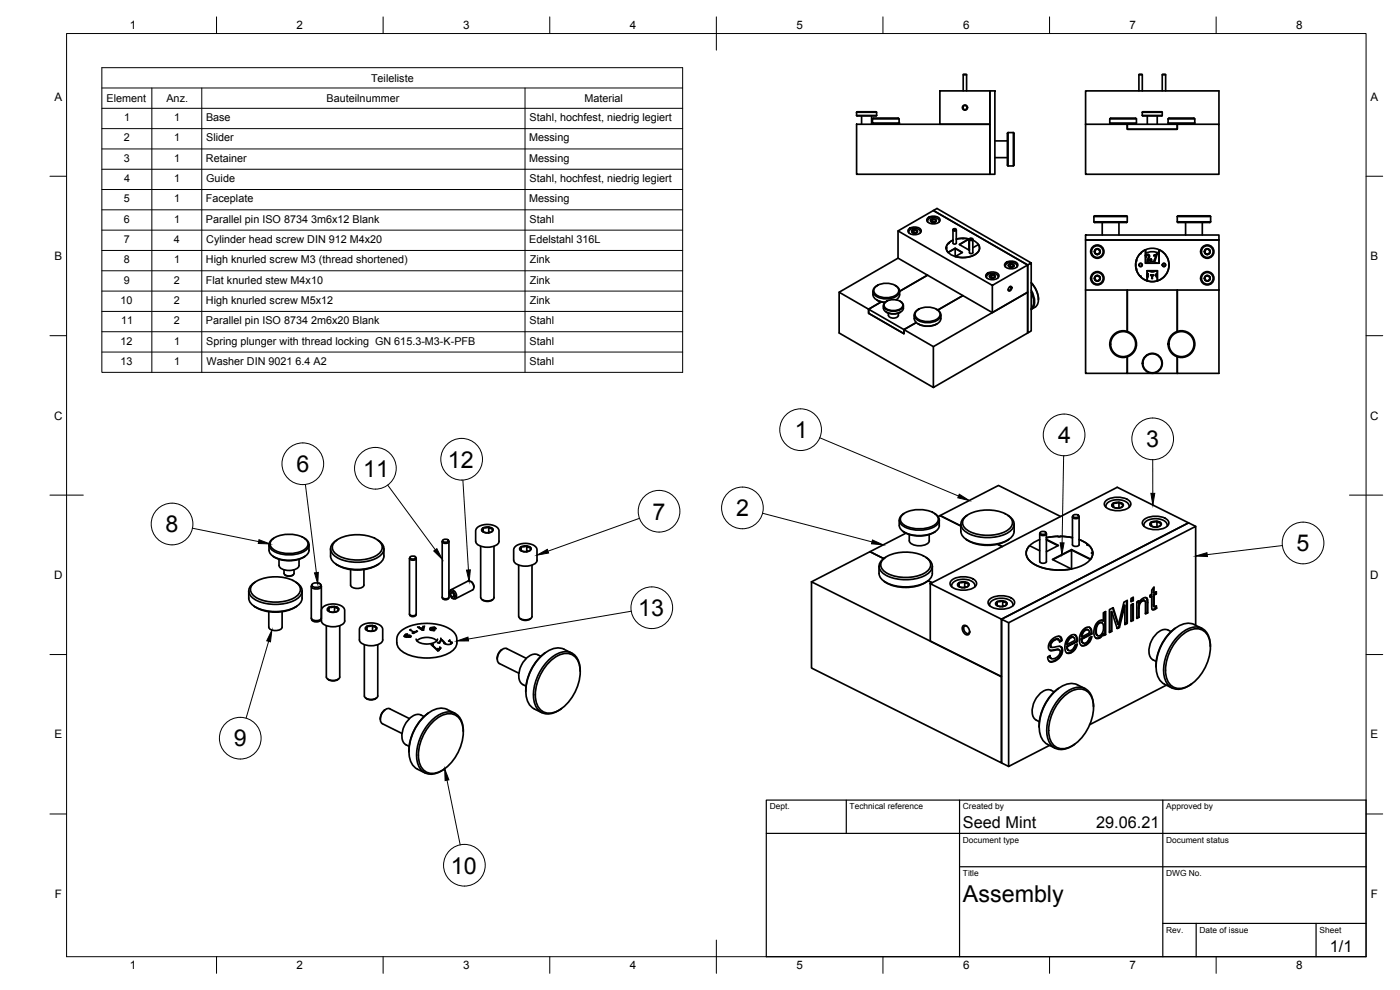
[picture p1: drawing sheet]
<svg xmlns="http://www.w3.org/2000/svg" width="420mm" height="297mm" viewBox="0 0 420 297" stroke-linecap="round" stroke-linejoin="round" font-family="sans-serif">
<!-- layer: Sichtbar -->
<g fill="none" stroke="#000" stroke-width=".51">
<path d="M257.1 37.3h40v15h-40zM257.1 34.6h6M257.1 33.7h6M257.1 33.7l5.8-.2 .2 1.1M257.1 33.7v.9M258.6 34.8v2.5M261.6 34.8v2.5M261.8 36.9h8M261.8 35.7h8M261.8 35.7l.3-.3h7.5l.2 .3v1.2M261.8 36.9l.3 .3M261.8 35.7v1.2"/>
<path d="M262.1 37.2l2.7 .1M262.1 37.2h7.5M269.6 37.2l-2.8 .1M269.8 36.9h.1M269.8 36.9l-.2 .3M282.1 27.3h15v10h-15zM289.1 22.4h1M289.1 27.3v-5h.9l.1 .1v4.9M297.1 27.3h1.5v25h-1.5zM302.5 39.8l-.2 .2v9.6l.2 .2M302.5 39.8v10M302.5 39.8h1.6"/>
<path d="M304.1 39.8v10M304.1 39.8l.2 .2v9.6l-.2 .2h-1.6M325.8 37.3v-10h40v10M325.8 37.3h12.5v1.5h15v-1.5h12.5v15h-40zM333.1 36.9l.2 .3h7.5l.3-.3M333.1 36.9h8M333.1 35.7h8M333.1 35.7l.2-.3h7.5l.3 .3v1.2M333.1 35.7v1.2M336.1 37.2v.1M338.1 37.2v.1M338.3 37.3h15v1.4l-14.9 .1z"/>
<path d="M341.8 22.4h1M341.8 27.3l.1-5h.9v.1v4.9M342.8 34.6h6M342.8 33.7h6M342.8 33.7l5.9-.2 .1 1.1M342.8 33.7v.9M344.3 34.8v2.5M347.3 34.8v2.5M348.8 22.4h1M348.8 27.3l.1-5h.9v.1v4.9M350.6 36.9l.2 .3h7.5l.3-.3M350.6 36.9h8"/>
<path d="M350.6 35.7h8M350.6 35.7l.2-.3h7.5l.3 .3v1.2M350.6 35.7v1.2M353.6 37.2v.1M355.6 37.2v.1M298.6 42.3h3.7M298.6 47.3h3.7M269.5 77.5v-8.2l10.6-6.1 28.3 16.3-28.3-16.3 1.1-.6 28.3 16.3v20.4l-1.1 .6v-20.4l1.1-.6M269.5 77.5l28.3 16.3M269.5 69.3l28.3 16.3M269.5 77.5l-17.7 10.2M272.7 68.8a2.63 2.63 0 0 1 3.8 .3 1.79 1.79 0 0 1-2.5 1.3 1.15 1.15 0 0 1-1.2-.4 1.15 1.15 0 0 1-.1-1.2z"/>
<path d="M272.7 69.9l.3-.9 1.4-.5 1.4 .4 .4 1M273.7 69.3a.91 .91 0 0 1 .9-.4 .91 .91 0 0 1 .7 .7 .91 .91 0 0 1-.9 .4 .91 .91 0 0 1-.7-.7zM274.3 69.8l-.2 .1h.7M274.3 69l-.2 .1a.48 .48 0 0 0-.3 .6 .48 .48 0 0 0 .7 .3l.3-.1a.42 .42 0 0 0 .5-.3 .42 .42 0 0 0-.2-.5v.7M275.1 69.1l-.8-.1v.8l.6 .1M278.3 65.5a2.63 2.63 0 0 1 3.8 .3 1.79 1.79 0 0 1-2.5 1.3 1.15 1.15 0 0 1-1.1-.4 1.15 1.15 0 0 1-.2-1.2zM278.4 66.6l.3-.9 1.2-.4 1.4 .2 .5 .5 .1 .6M279.3 66a.91 .91 0 0 1 1-.4 .91 .91 0 0 1 .6 .8 .91 .91 0 0 1-.9 .3 .91 .91 0 0 1-.7-.7zM279.9 65.7l-.1 .1a.48 .48 0 0 0-.4 .7 .48 .48 0 0 0 .7 .2l.4-.1a.43 .43 0 0 0 .4-.3 .43 .43 0 0 0-.2-.5v.7M279.9 66.5l-.2 .1M280.7 65.8l-.8-.1v.8l.6 .1h-.7M284 74.3v.2"/>
<path d="M284 74.5l.5 1.2 2.2-1.2 2.1 1.2-2.1 1.3M284 74.3l.2 .1-.2 .1M284.5 73.1l-.5 1.2M284.7 72.9v.2M284.8 72.8v.2h-.2M286 69v4M286 73l.5 .2 .5-.2M286 68.8a.45 .45 0 0 0 .5 .5 .45 .45 0 0 0 .4-.5M286.2 68.7l.4-.1 .3 .3-.5 .2-.3-.2zM286.7 74.5l-2.1 1.3M287 69v4M288.8 75.8l-2.1-1.2v2.3"/>
<path d="M290.7 71.7l.1 3.3M290.7 71.7l-2.8 1.6 2.9 1.7M290.8 71.7l-2-.2-1.8 .2 2.3-.2 1.7 .3M290.8 71.7l-2.8 1.7M290.9 74.9l-.1 .1M290.9 71.9v3.9M291 75.8l.5 .3 .5-.3M291 71.7a.45 .45 0 0 0 .4 .5 .45 .45 0 0 0 .5-.5M291.1 71.5h.5l.3 .3-.6 .2-.3-.2zM292 74.3l1.7-.9a2.41 2.41 0 0 1-2 3.4l-2.8 .5-2.2-.3M292 71.9v3.9M292 72.1a2.24 2.24 0 0 1 1.9 1.6 2.24 2.24 0 0 1-.9 2.4 7.3 7.3 0 0 1-8.5-.4 2.25 2.25 0 0 1 1.5-3.6l-1.3 .8"/>
<path d="M301.7 79a2.63 2.63 0 0 1 3.8 .3 1.79 1.79 0 0 1-2.5 1.3 1.15 1.15 0 0 1-1.2-.4 1.15 1.15 0 0 1-.1-1.2zM302.7 79.5a.91 .91 0 0 1 .9-.4 .91 .91 0 0 1 .7 .8 .91 .91 0 0 1-.9 .3 .91 .91 0 0 1-.7-.7zM303.2 79.2l-.1 .1a.51 .51 0 0 0-.3 .7 .51 .51 0 0 0 .7 .2l.3-.1a.43 .43 0 0 0 .5-.3 .43 .43 0 0 0-.2-.5v.7M303.2 80l-.1 .1M304.1 79.3l-.9-.1v.8l.6 .1h-.7M325.8 72h40v40h-12.5v-4.9v4.9h-15v-4.9v4.9h-12.5zM325.8 70.5h40v1.5h-40zM328.3 66.6l.2 .2h9.6l.2-.2M328.3 66.6h10M328.3 65h10M328.3 65l.2-.2h9.6l.2 .2v1.6M328.3 65v1.6"/>
<path d="M330.8 66.8v3.7M335.8 66.8v3.7M341 78l.2 .1a3 3 0 0 0 0 2.8l-.2 .1M343.8 75v4h4.1v-4l-.1 3.9M343.8 74.9l-1.1 .7-.2 .4a3 3 0 0 0-1.4 2M343.8 74.9v4.1M343.8 76.7l.5-.4 .6 .2 .1 .4-.4 1.1M343.8 78.9h4M344 77.1l.1-.5h.5a.86 .86 0 0 1-.2 1.2l-.1 .7M344.1 77.1l-.3 .1M344.7 78.9a1.6 1.6 0 0 1 2.3 0M345.5 77.7l-.9 .4"/>
<path d="M345.5 77.6l.1 .3M345.6 78l-1.2 .5M346.4 76.5l-.1 .3M346.8 76.7l-.4 .1M346.9 76.6l-.5 1.5 .3 .1M347.1 76.2l-.7 .3M347.1 76.2h.2M347.3 76.3l-.6 1.9M347.8 78.9l.1 .1M347.8 76l-1.1-.4-1.2-.1-1.7 .5M347.9 74.9a5 5 0 0 1 2.9 4.9 5 5 0 0 1-3.4 4.5v-3.1h-3.1v3.1M353.3 66.6l.2 .2h9.6l.2-.2"/>
<path d="M353.3 66.6h10M353.3 65h10M353.3 65l.2-.2h9.6l.2 .2v1.6M353.3 65v1.6M355.8 66.8v3.7M360.8 66.8v3.7M260.7 94v-1.2l-8.9-5.1v12.2l28.3 16.4 28.3-16.4v-12.2l-28.3 16.3v12.3M260.7 94l10.6 6.1v-1.2M260.8 94l-.1-1.2 3.8-2.2-3.8 2.2 10.6 6.1M260.8 94l10.4 6.1 .1-1.2M262 87.4a2.71 2.71 0 0 0 2.8 3.2l.8 .1M262.8 86a5.2 5.2 0 0 1 6.7 .5 1.82 1.82 0 0 1-1.4 2.5 5.2 5.2 0 0 1-5.7-1.1 1.42 1.42 0 0 1 .4-1.9z"/>
<path d="M263.2 90l.9 .5 1.5 .3M263.3 85.6a1.76 1.76 0 0 0-1.3 1.7 1.76 1.76 0 0 0 1.2 1.7 5.5 5.5 0 0 0 6.6-.9 1.8 1.8 0 0 0-1.2-2.5M265.1 91.7a2.41 2.41 0 0 0 3 2.5l1.9-.4a1.63 1.63 0 0 0 1.1-1.4M265.7 90.7a3.9 3.9 0 0 1 5.2 .4 1.71 1.71 0 0 1-1.8 2 3 3 0 0 1-3.8-1.6zM266 93.7h.1M266.1 90.4a1.41 1.41 0 0 0-.9 1.6 1.41 1.41 0 0 0 1.4 1.1 4 4 0 0 0 4.4-1 1.33 1.33 0 0 0-.9-1.7M266.1 93.7l1.1 .4 1.2 .1 1.7-.5M266.6 94a1.57 1.57 0 0 0 1 1.5 1.57 1.57 0 0 0 1.7-.4l.3-.5M269.6 94v.6M270.2 93.7h-.1M271.1 91.7v.7M271.3 98.9l3.7-2.1-3.7 2.1 8.8 5.1"/>
<path d="M274.4 94.5v1.1M274.4 95.5a3.5 3.5 0 0 0 4 2.4 3.5 3.5 0 0 0 4-2.4M275.2 93.2a5.2 5.2 0 0 1 6.7 .4 1.82 1.82 0 0 1-1.5 2.5 5.2 5.2 0 0 1-5.6-1.1 1.42 1.42 0 0 1 .4-1.8zM275.5 97.2l.2 .1M275.7 97.3a5.9 5.9 0 0 0 5.3 0M275.7 92.8l-.2 .1M278.4 82.6l-8.4 4.8a2.23 2.23 0 0 1-1.1 2.6M281 92.8a1.76 1.76 0 0 1 1.4 1.6 1.76 1.76 0 0 1-1.2 1.7 5.5 5.5 0 0 1-6.6-.8 1.67 1.67 0 0 1 1-2.4M281.2 97.2l-.2 .1M282.4 94.5v1.1M289 88.7l-7.6 4.3M296 82.2a2.63 2.63 0 0 1 3.8 .4 1.79 1.79 0 0 1-2.5 1.3 1.15 1.15 0 0 1-1.1-.4 1.15 1.15 0 0 1-.2-1.3z"/>
<path d="M296.1 83.3l.2-.8 1.3-.5 1.5 .3 .4 .6 .1 .4M297 82.7a.91 .91 0 0 1 .9-.3 .91 .91 0 0 1 .7 .7 .91 .91 0 0 1-.9 .4 .91 .91 0 0 1-.7-.8zM297.6 82.5h-.1a.49 .49 0 0 0-.4 .7 .49 .49 0 0 0 .7 .2h.4a.43 .43 0 0 0 .4-.3 .43 .43 0 0 0-.2-.5v.7M297.6 83.3l-.2 .1M297.8 85.6l10.6-6.1v8.2l-10.6 6.1zM298.4 82.6l-.8-.1v.8l.6 .1h-.7M301.7 80.1l.4-1 1.1-.4 1.5 .3 .5 .5v.6M302.9 86.2l.5-.3a.77 .77 0 0 1 .1 1 .77 .77 0 0 1-.9 .3v-.5zM303.1 86l.3 .1-.2 .8-.4 .2-.2-.2M309.5 87.1a5.3 5.3 0 0 1 .4 5.3l-.4 .4a3.2 3.2 0 0 0 2-4.4l-.8-1.9-1.2-1.6a7.2 7.2 0 0 1 2.1 5M309.5 87.7a4.3 4.3 0 0 1 0 4.9M325.8 87h40"/>
<path d="M338.3 87v12.5M341.1 81a3 3 0 0 0 1.4 2l.6 .7 1.2 .6M342.3 82.8l.2 .2M344.3 81.2v.1M344.3 81.3h3v3l-1.5 .2-1.5-.3M344.3 83.2l.1 .1M344.3 81.3v3M344.3 82.7h.1M344.4 82.2l-.1 .2zM344.4 82.2l-.1 .5M344.6 82.2h-.3M344.6 82.2l-.2 1"/>
<path d="M344.9 81.3l1.1 .3 .8-.3M345.3 82.5h.9M345.4 82.5l-.1 .2M345.4 82.6l.3 .1M345.7 82.6l-.1 1M345.7 83.5h.1M345.8 82.6l.1 1M345.9 82.7h.3M346.2 82.5v.1M347 83l.3 .1M347.1 82.9l-.2 .1M347.1 82.8l.2 .2"/>
<path d="M347.3 82.1l-.5 .3 .2 .3h.3M347.3 82.3l-.4 .1 .4 .1M347.4 81.2l-.1 .1M353.3 87v12.5M143.2 158.3l.9-.6 1.4-.3h1.6l1.3 .3a1.95 1.95 0 0 1 1.4 1.6v3.1a2.63 2.63 0 0 1-2.7 1.8l-2.4-.2a2.31 2.31 0 0 1-1.9-1.6l-.1-3.2zM144.7 158.6a2.51 2.51 0 0 1 3.3 .2 1.49 1.49 0 0 1-2 1h-.5a.93 .93 0 0 1-1-.9zM145 159.5v-1.1l-.1 .4a.48 .48 0 0 0-.2 .5 .48 .48 0 0 0 .5 .3l1.4 .3 1.1-.5a.45 .45 0 0 0 .2-.6 .45 .45 0 0 0-.6-.2l-.6-.5v1.7M146.7 158.1l-1.7 .3M269.9 156v1.7M269.9 157.7a3.5 3.5 0 0 0 3 2.6 9 9 0 0 0 8.6-1.6l.4-1M270.6 154.7a8.6 8.6 0 0 1 10.6 0 1.99 1.99 0 0 1-1.2 3.1 9.1 9.1 0 0 1-9.4-.9 1.62 1.62 0 0 1 0-2.2zM271 159.5l.3 .1"/>
<path d="M271.3 154.1l-.3 .1M271.3 159.6a9.5 9.5 0 0 0 9.2 0M271.9 160l-10.8 5.5 4.1 2.1-4.1-2.1-17.6 9.1M280.5 154.1a2.03 2.03 0 0 1 1.4 1.8 2.03 2.03 0 0 1-1.2 2 9.7 9.7 0 0 1-10.2-.5 1.9 1.9 0 0 1 .5-3.1M280.7 159.5l-.2 .1M281.9 156v1.7M288.4 157.3v2.1M289.5 155.3a11.5 11.5 0 0 1 10.4-1.8 5 5 0 0 1 3.9 3 3.5 3.5 0 0 1-2.9 3.4 12.9 12.9 0 0 1-10.7-.9 2.35 2.35 0 0 1-.7-3.7zM290.3 154.6a2.77 2.77 0 0 0-1.9 2.5 2.77 2.77 0 0 0 1.7 2.7 13.1 13.1 0 0 0 13.3-.6 2.68 2.68 0 0 0-1-4.6M304.4 157.3a4.2 4.2 0 0 1-3.3 5.4 13 13 0 0 1-11.8-1.4l-.8-1.2-.1-.7M312.1 159.8v.3a1.14 1.14 0 0 0 1.9 0M312.2 159.7a.97 .97 0 0 1 1.7 .4 .97 .97 0 0 1-1.7-.4z"/>
<path d="M313.9 159.8l.1 .3M318.3 155l-18.6-9.3-17.6 9 6.3 3.1-6.3-3.1-.6 .3M321.9 155.1v8.4M321.9 154.8v.2a1.14 1.14 0 0 0 2 0l-.2-.2M322 154.7a.97 .97 0 0 1 1.7 .3 .97 .97 0 0 1-1.7-.3zM323.8 155.1v8.4M331.9 152.2a2.87 2.87 0 0 1 3.5-2.2l2 .3a1.88 1.88 0 0 1 1.5 1.9M332 150.2a6.2 6.2 0 0 1 7.2 .3 1.67 1.67 0 0 1-1.6 2.4 6.2 6.2 0 0 1-6-1 1.21 1.21 0 0 1 .4-1.7zM333.8 151.2a2.51 2.51 0 0 1 3.3 .2 1.49 1.49 0 0 1-2 1h-.5a.93 .93 0 0 1-.9-1zM334.2 152.1v-1.1l-.2 .3a.48 .48 0 0 0-.2 .6 .48 .48 0 0 0 .5 .3l1.4 .2 1.1-.4a.48 .48 0 0 0 .2-.7 .48 .48 0 0 0-.6-.2l-.6-.4v1.7M335.8 150.7l-1.6 .3M343.3 157.9a2.8 2.8 0 0 1 3.3-2.3l2.3 .4a1.83 1.83 0 0 1 1.4 1.9"/>
<path d="M343.4 155.9a6.2 6.2 0 0 1 7.2 .3 1.67 1.67 0 0 1-1.6 2.4 6.2 6.2 0 0 1-6-1 1.21 1.21 0 0 1 .4-1.7zM345.2 156.9a2.51 2.51 0 0 1 3.3 .2 1.49 1.49 0 0 1-1.9 1l-.6-.1a.93 .93 0 0 1-.9-.9zM345.5 157.8v-1.2l-.1 .4a.48 .48 0 0 0-.2 .6 .48 .48 0 0 0 .5 .3l1.4 .2 1.1-.4a.45 .45 0 0 0 .2-.6 .45 .45 0 0 0-.5-.3l-.7-.4v1.7M347.2 156.4l-1.7 .2M358.8 157.9l-2.1-1-56.1 28.9 56.1-28.9-21.4-10.7-56.1 28.9M74.7 177.3a4.2 4.2 0 0 0 3.2 5.4 13.1 13.1 0 0 0 11.9-1.4l.8-1.2 .1-.7M75.8 175.3a11.5 11.5 0 0 1 10.4-1.8 5 5 0 0 1 3.9 3 3.5 3.5 0 0 1-2.9 3.4 12.9 12.9 0 0 1-10.7-.8 2.35 2.35 0 0 1-.7-3.8zM76.6 174.6a2.75 2.75 0 0 0-1.9 2.5 2.75 2.75 0 0 0 1.7 2.7 13.1 13.1 0 0 0 13.3-.5 2.67 2.67 0 0 0-1-4.7M80.7 163.5a3.4 3.4 0 0 0 3 4.2 9 9 0 0 0 8.7-1.6l.4-1-.1-1.6M81.4 162.1a8.6 8.6 0 0 1 10.6 0 1.99 1.99 0 0 1-1.2 3.1 9.1 9.1 0 0 1-9.3-.9 1.62 1.62 0 0 1-.1-2.2zM81.9 166.9l.2 .2M82.1 161.5a2.04 2.04 0 0 0-1.3 1.8 2.04 2.04 0 0 0 1.2 2 9.7 9.7 0 0 0 10.1-.5 1.97 1.97 0 0 0-.7-3.3"/>
<path d="M82.1 167a9.5 9.5 0 0 0 9.3 0M83.7 167.8l.1 1.8a2.68 2.68 0 0 0 3 1.6 2.68 2.68 0 0 0 2.9-1.6v-1.8M85.2 171l.1 1.1a1.86 1.86 0 0 0 2.9 0v-1.1M85.5 172.5a2.13 2.13 0 0 0 2.4 0M90.7 177.3v2.2M91.6 166.9l-.2 .2M93.4 176v9.5M93.6 175.5l-.1 .4a1.68 1.68 0 0 0 2.6 .6l.3-.4-.1-.6M93.7 175.3a1.83 1.83 0 0 1 2.6 .2 1.69 1.69 0 0 1-2.7 .1zM96.4 176v9.5a1.86 1.86 0 0 1-2.9 0M99.2 164.7a4.2 4.2 0 0 0 3.3 5.4 13.1 13.1 0 0 0 11.8-1.4 3.9 3.9 0 0 0 .9-4M100.4 162.7a11.5 11.5 0 0 1 10.3-1.8 5 5 0 0 1 4 3 3.5 3.5 0 0 1-3 3.4 12.9 12.9 0 0 1-10.6-.9 2.35 2.35 0 0 1-.7-3.7z"/>
<path d="M100.8 169.2a12.4 12.4 0 0 0 12.9 0M101.2 162a2.75 2.75 0 0 0-2 2.5 2.75 2.75 0 0 0 1.7 2.7 13.1 13.1 0 0 0 13.3-.6 2.67 2.67 0 0 0-.9-4.6M105.2 170.9v4.7a2.49 2.49 0 0 0 4 0v-4.7M122.9 167.6v16.7a1.26 1.26 0 0 0 2 0v-16.7M123 167.2l-.1 .3a1.14 1.14 0 0 0 2 0M123.1 167.1a.97 .97 0 0 1 1.6 .4 .97 .97 0 0 1-1.6-.4zM124.8 167.2l.1 .3M132.7 162.5a1.14 1.14 0 0 0 2 0M132.7 179.3a1.05 1.05 0 0 0 1 .6 1.05 1.05 0 0 0 1-.6M132.8 162.2l-.1 17a1.26 1.26 0 0 0 2 0v-16.7M132.9 162.1a.97 .97 0 0 1 1.7 .3 .97 .97 0 0 1-1.7-.3zM134.6 162.2l.1 .3"/>
<path d="M134.9 178a.86 .86 0 0 1 .5-1.1 .86 .86 0 0 1 1.1 .6l.5 .8a.87 .87 0 0 1-.2 1.3 .87 .87 0 0 1-1.2-.2M135.1 177.4a1.33 1.33 0 0 1 1.3 .7 1.33 1.33 0 0 1 0 1.4 1.33 1.33 0 0 1-1.3-.7 1.33 1.33 0 0 1 0-1.4zM135.3 177l5.2-2.7a1.67 1.67 0 0 1 1.5 .9 1.67 1.67 0 0 1-.2 1.8l-5.1 2.7M135.5 177.8a.66 .66 0 0 1 .7 .5 .66 .66 0 0 1-.3 .7l-.6-.4zM141.4 174.5l.1 .1M141.5 174.6l.5 .6 .2 .8M142.2 176v.2M144.3 163.9v15.4a2.49 2.49 0 0 0 4 0v-15.4M144.6 179.9l.4 .3M147.9 179.9l-.4 .3M154.6 164.1l.8-.6 1.8-.4 2.6 .3a1.89 1.89 0 0 1 1.4 1.6v3.1a2.63 2.63 0 0 1-2.7 1.7l-2.4-.1a2.31 2.31 0 0 1-1.9-1.6v-3.2zM155.7 169.6v15.4"/>
<path d="M156.1 164.3a2.51 2.51 0 0 1 3.3 .2 1.49 1.49 0 0 1-2 1l-.5-.1a.93 .93 0 0 1-.9-.9zM156.4 165.2v-1.2l-.1 .4a.48 .48 0 0 0-.2 .6 .48 .48 0 0 0 .5 .3l1.2 .3 1-.3 .3-.2a.45 .45 0 0 0 .2-.6 .45 .45 0 0 0-.6-.3l-.6-.4v1.7M158.1 163.8l-1.7 .2M159.7 169.6v15.4M243.5 174.6l57.1 28.4v25.9l-57.1-28.5zM263.8 169.9a4.3 4.3 0 0 0 3.3 5.4 13 13 0 0 0 11.8-1.4 4 4 0 0 0 .9-4M265 167.9a11.5 11.5 0 0 1 10.3-1.8 5 5 0 0 1 4 3 3.5 3.5 0 0 1-3 3.4 12.9 12.9 0 0 1-10.6-.9 2.35 2.35 0 0 1-.7-3.7zM265.3 174.4l.4 .3M265.7 174.7a12.6 12.6 0 0 0 12.2 0M265.7 167.2l-.4 .3M272.9 160.4v1.8M272.9 162.2a2.68 2.68 0 0 0 3 1.6 2.68 2.68 0 0 0 3-1.6"/>
<path d="M277.9 167.2a2.76 2.76 0 0 1 1.9 2.5 2.76 2.76 0 0 1-1.7 2.7 13.1 13.1 0 0 1-13.3-.6 2.54 2.54 0 0 1 .5-4.3M278.3 174.4l-.4 .3M278.5 174.3l1.2 .5M278.9 160.4v1.8M279.2 175.1l21.4 10.7v17.2l-21.4-10.7zM285.6 176.1a2.81 2.81 0 0 1 3.3-2.3l2.3 .4a1.83 1.83 0 0 1 1.4 1.9M285.7 174a6.2 6.2 0 0 1 7.2 .4 1.67 1.67 0 0 1-1.6 2.3 6.2 6.2 0 0 1-6-1 1.21 1.21 0 0 1 .4-1.7zM287.5 175a2.51 2.51 0 0 1 3.3 .3 1.49 1.49 0 0 1-1.9 1l-.6-.1a.93 .93 0 0 1-.9-.9zM287.8 176v-1.2l-.1 .4a.48 .48 0 0 0-.2 .6 .48 .48 0 0 0 .5 .3l1.4 .2 1.1-.5a.48 .48 0 0 0 .2-.6 .48 .48 0 0 0-.6-.2l-.6-.4v1.7M289.5 174.6l-1.7 .2M289.9 161.8a12.4 12.4 0 0 0 12.9 0M297.1 179.7a6.2 6.2 0 0 1 7.2 .4 1.67 1.67 0 0 1-1.6 2.3 6.2 6.2 0 0 1-6-1 1.21 1.21 0 0 1 .4-1.7z"/>
<path d="M299.4 163.3l1.4 .7M312 160.2v8.3a1.26 1.26 0 0 0 2 0M312 165.3l-3-1.6a3.1 3.1 0 0 0 .7 5.2 16.5 16.5 0 0 0 11.9 1.8M312 161.9a5.2 5.2 0 0 0-4 4.3 6.1 6.1 0 0 0 5.1 4.2 16.5 16.5 0 0 0 13.3-1.7 3.3 3.3 0 0 0 1.5-3 3.3 3.3 0 0 0-2-2.8l-2-1 2.5 1.3M314 161.8l3.7 1.8-3.7 1.9M314 162l3.5 1.7M314 160.2v8.3M314 161.3a19.1 19.1 0 0 1 7.9 0l-.6-.1a6.3 6.3 0 0 0-3.4-.1 6.6 6.6 0 0 0-3.9 .2zM316 167.9l5.6-2.9v5.7M321.6 164.9l5.6 3M321.9 163.4a1.26 1.26 0 0 0 2 0M326.3 163.2v.4"/>
<path d="M326.4 163.2l-.2 .2a1.94 1.94 0 0 1 1.7 1.9v.4M327.9 165.7l-.3 .2 .3 .2M327.9 165.7v.4M328 166.1l-.7 1.6-5.7-2.8-5.8 3 5.8 2.8M339.4 179.6l.7-.4v1l-.7 .4zM339.9 179.3v.8l.2 .1M343.9 179.3l.4 .9v3.6M345.7 178.9v3.8l.5 .3 .9-.5-.2-.1-1.1 .5M346.1 178.5l.7-.4 .2 .1-.7 .4M346.1 176.4v1.4l.2 .1 .7-.3v.6M346.3 177.9v-1.7l-.6 .8v1.3l-.6 .2v.7l.6-.3-.6 .1M346.8 177.7v.4"/>
<path d="M76.2 181.8a12.4 12.4 0 0 0 12.9 0M80.7 183.6v4.6a2.49 2.49 0 0 0 4 0v-4.6M93.5 185.6a1.6 1.6 0 0 0 1.4 1 1.6 1.6 0 0 0 1.5-1M96.9 182.2l.9-.6 1.3-.3h1.7l1.3 .3a1.95 1.95 0 0 1 1.3 1.6l.1 3.1a2.63 2.63 0 0 1-2.7 1.7l-2.4-.1a2.31 2.31 0 0 1-1.9-1.6v-3.2zM97.9 187.8v15.4M98.4 182.4a2.51 2.51 0 0 1 3.3 .3 1.49 1.49 0 0 1-2 1l-.5-.1a.93 .93 0 0 1-1-.9zM98.7 183.4v-1.2l-.1 .4a.48 .48 0 0 0-.2 .6 .48 .48 0 0 0 .5 .3l1.3 .2 1.1-.5a.48 .48 0 0 0 .2-.6 .48 .48 0 0 0-.6-.2l-.5-.4v1.7M100.4 182l-1.7 .2M102 187.8v15.4a2.49 2.49 0 0 1-4 0M108.3 187.9l.9-.6 1.5-.4 1.5 .1 1.3 .3a1.88 1.88 0 0 1 1.4 1.6v3.1a2.63 2.63 0 0 1-2.7 1.7l-2.4-.1a2.31 2.31 0 0 1-1.9-1.6v-3.2zM109.3 193.4v15.5M109.8 188.1a2.51 2.51 0 0 1 3.3 .3 1.49 1.49 0 0 1-2 1l-.5-.1a.93 .93 0 0 1-1-.9z"/>
<path d="M110.1 189.1v-1.2l-.1 .4a.48 .48 0 0 0-.2 .6 .48 .48 0 0 0 .5 .3l1.4 .2 1.1-.5a.48 .48 0 0 0 .2-.6 .48 .48 0 0 0-.7-.2l-.5-.4v1.7M111.8 187.7l-1.7 .2M113.4 193.4v15.4a2.49 2.49 0 0 1-4 0M121.2 190.8l.7 .3 1-.5 .2 .5M121.5 190.8l-.2 .2M121.5 190.8v.2M122.2 190.4h.1M122.2 190.4l-.6 .1-.1 .3M122.3 190.2l-.2 .2M122.5 190.9l.1 .3M122.9 184.3l.1 .3M123 189l1.3 .7"/>
<path d="M123.1 190.9l.2 .1M123.3 188.8v.4M123.3 190.8l-.3 .3h-.6M123.7 189.9l.3 .1M124 190h.1M124.2 189.6l.1 .3M124.5 189.5v.3M124.9 184.3a1.09 1.09 0 0 1-1.9 .3M124.9 191.8l.2 .5 .7 .5 2.1 .4 2.3-.3 .8-.5 .3-.6M125 189.3v.2M125.1 192.3a4.9 4.9 0 0 1 6 0M125.3 189.4l-1.3 .6"/>
<path d="M125.3 188.1l1.4 1 .4-.1M125.8 188.1v.3M126.2 188.3v.4M126.4 188.5l-.1 .3M126.7 189.1h.1M126.8 188.8l.1 .2M126.8 188.5l.1 .5M126.9 188.3l.1 .4v-.3M126.9 188.9v.1M126.9 188.5h-.5M126.9 187.9l.1 .5h.2M126.9 188.7h.1"/>
<path d="M127.1 189h.1M127.4 187.9l-.3 1.1M129.1 188.9v-.3l.1 .4M129.2 189h.1M129.2 188.4l.3 .2a.57 .57 0 0 1 .7 .5M129.4 193.4l2 1.8h.3M129.4 188.7l-.1 .4M129.5 188.5l-.1 .1M129.9 193.7l-.1 .1M130 193.2l-.1 .5 1.5 1.4M130.2 189.1h.1M130.4 188.6h.4"/>
<path d="M130.5 188.9l-.4 .3-.9-.2M130.5 188.5l-.8-.3-.2 .4M130.5 188.5v.1M130.8 188.6h.1M130.8 188.5v.1M131.3 192.8l.6 .1M131.4 195.2l-.1 .1M131.7 195.2h.1M131.9 192.9h.1M132 194.1v.5l-.6 .5v-.5M132.3 191.5v.5h.2M132.3 194.4l-.6 .8"/>
<path d="M132.3 192l-.6 .9M132.5 192l1.3 1.3M134.6 192.3l.7 .3v.6M134.9 192l.1 .4M135.2 192.6l.5 .3M135.7 192.7l-.5 .6h-1.2l-.7-.4-.8-.9-.6 .9M137.1 192.9a4.3 4.3 0 0 1-3.1 3.4 15.2 15.2 0 0 1-13.4-.9 4.4 4.4 0 0 1-1.4-4.3l1-1.7 2.4-1.4 2.9-.8 4.1-.1 3.4 .7 2.6 1.4 1.3 1.6 .2 2.1M145 180.1a2.65 2.65 0 0 0 2.5 0M149.9 199.1l5.8 2.9M150.7 194.9a3.1 3.1 0 0 0-1.5 2.9M155.7 185a2.49 2.49 0 0 0 4 0M156 185.6a2.62 2.62 0 0 0 3 .2"/>
<path d="M157.9 197.5l-5.8-2.9a2.84 2.84 0 0 0-2.9 3.4l.4 .8 .3 .3M159.3 185.6l-.4 .2M161.4 196.5l.9 .4M161.4 196.5a3.8 3.8 0 0 0-4.4 2.2 5.5 5.5 0 0 0-.5 6.3l1.4 .9M163.6 195.9a14.5 14.5 0 0 0-5.8 11.6M164.8 198.7a6.2 6.2 0 0 1 7-2.2 6.6 6.6 0 0 1 2.1 7.4 13.6 13.6 0 0 1-7.5 9.8 4.2 4.2 0 0 1-5.7-4 14.4 14.4 0 0 1 4.1-11zM171.6 195.9a6.3 6.3 0 0 0-9.2 1 14.1 14.1 0 0 0-4.2 13.2 4.4 4.4 0 0 0 2.1 2.6l2.3 1.1M289 187.8a1.62 1.62 0 0 1 1.7 .5 1.62 1.62 0 0 1 .2 1.7 .92 .92 0 0 1-.9 .5 .92 .92 0 0 1-.8-.7l-.4-1.3zM290.2 187.9l-.3-.1a.98 .98 0 0 0-.8 .8 .98 .98 0 0 0 .5 1l.5 .4 .5 .1 .4-.6M297 181.7a2.77 2.77 0 0 1 3.3-2.2l2.3 .4a1.83 1.83 0 0 1 1.4 1.8M298.9 180.7a2.51 2.51 0 0 1 3.3 .3 1.49 1.49 0 0 1-1.9 1l-.6-.1a.93 .93 0 0 1-.9-.9zM299.3 181.7v-1.2l-.2 .4a.48 .48 0 0 0-.2 .6 .48 .48 0 0 0 .5 .3l1.4 .2 1.1-.5a.48 .48 0 0 0 .2-.6 .48 .48 0 0 0-.6-.2l-.6-.4v1.7"/>
<path d="M300.9 180.3l-1.6 .2M302.7 186.8l-2.1-1v43.1l2.1 1.1M314.9 196.8l.4 .7M315.3 197.5l.3 .1M315.6 194.2l2.7-.2 .5 .5 .1 .9-.6 1.5-1.2 1.2-1.3 .5h-.6l-.6-.5-.2-1 .7-.4 .2 .7M317.4 191.7l-1.1 .3-.9 .8-.3 .9 .5 .5M317.6 191.8l-.7 .1-1.1 .7-.4 .9 .2 .7M317.6 191.8l.4 .8 .7-.4-.2-.1-.5 .3M317.6 191.8l-.2-.1 .2 .1M317.9 195l-.6-.2-2.3 .3M318 191l.4 .4 .1 .7M318.3 194l.3 .5 .1 .8-.8 1.7-1.4 1.2-.9 .3h-.6"/>
<path d="M318.7 192.2l-.4-1.1-1-.2-1.8 1.1-.7 1.3a1.16 1.16 0 0 0-.2 1.3 1.16 1.16 0 0 0 1.2 .6l1.7-.3a.97 .97 0 0 1 .7 .9 .97 .97 0 0 1-.5 .9l-.6 .6a1.42 1.42 0 0 1-1.8 .1M320.1 193.9l3-1.5 .2 .1-3 1.5M322.2 191.2l-.6-.1-.7 .3-.5 .8-.3 1 .2 .1 2.3-1.1-.3-.9h-.8l-.8 .8-.4 1.2M322.5 190.4l.5 .8 .1 1.2M323 193.4l-.3 1-.7 .8-1.1 .7h-.8M323.3 192.5l-.1-1.2a1.3 1.3 0 0 0-1.1-.9 1.3 1.3 0 0 0-1.3 .7l-1 1.7-.1 2.2a1.28 1.28 0 0 0 1 1.1 1.28 1.28 0 0 0 1.3-.6l.9-1.1 .4-1.1-.7 .2-.6 1.2-.8 .5-.7-.2-.2-1-.2-.1 .1 .8 .6 .5M324.4 191.7l3.1-1.6 .2 .1-3 1.6M326.5 189l-.6-.2-.6 .4-.6 .8-.2 1 .2 .1 2.3-1.2-.4-.9h-.8l-.9 1.1-.2 1M326.9 188.2l.5 .8 .1 1.1M327.4 191.1l-.4 1-.6 .9-1.2 .6-.7 .1M327.7 190.2l-.1-1.1a1.31 1.31 0 0 0-1.1-1 1.31 1.31 0 0 0-1.3 .7l-1.1 1.7-.1 2.3a1.28 1.28 0 0 0 1 1 1.28 1.28 0 0 0 1.4-.5l.9-1.1 .4-1.2-.7 .3-.6 1.2-.8 .5-.7-.2-.2-1-.3-.1 .2 .7 .5 .5M328.9 191.4v.1"/>
<path d="M329.3 190.6l.2 .1M329.6 187.3l.6-.5h.4l.4 .4 .2 .7-.3 1.8-.4 .7-.7 .4-.6-.3-.2-.8 .1-1.4zM330.7 186.8l-.4-.1-.5 .1-.8 1.1-.2 1.9 .5 .8M330.8 186.1l.3 .2v-2.4l.7-.4v6.9M331.1 186.3l-.5-.2-.8 .2-.8 .8-.4 .8-.3 1.9 .1 1 .4 .6 .4 .2 .8-.1 .7-.6 .5-.8-.2-.1-.9 1.2-1.2 .3M331.2 190.1v.6l.6-.3M331.6 183.6v6.7l.2 .1M331.6 190.3l-.4 .2M333.5 183.5l.2 .1v5.8l-.2-.1zM333.5 189.3l-.5 .3M333.7 183.6l1.6 5 .7-.3-.8 .1M333.9 182.4l1.5 4.9 .3 .1 1.6-6.7 1-.5v6.8"/>
<path d="M335.7 187.4l-1.6-5.1-1.1 .6v6.9l.7-.4M335.7 188.2l1.7-6.7 .2 .1-1.6 6.7M337.6 181.6v5.8l.7-.4-.2-.1-.5 .3M338.1 180.3v6.6M339.4 181.5l.7-.4v5l-.7 .4zM339.9 181.2v4.8l.2 .1M339.9 186l-.5 .3M339.9 180.1l-.5 .2M341.6 180.4v.5l.2 .1 .8-1.2 1-.5a1.15 1.15 0 0 1 .9 1.5v3.1M341.6 185.1l-.4 .3M341.8 181v-.7l-.6 .3v5l.6-.4M342.2 180.6l.7-.5 .5 .1-.8 .3-.6 1-.2 3.7-.2-.1 .1-3.2z"/>
<path d="M343.2 180.1l.3 .1M343.4 180.2l.4 .6v3.4l.7-.3-.7 .1M346.2 181.8l-.1-3.3 .2 .1 .1 3.3M346.5 182l-.3-.2 .4 .2 .4-.2 .1 .7M346.8 181.9l.1 .5M351.5 189.5a3.2 3.2 0 0 0-4.8 1 6.5 6.5 0 0 0-1.5 6.6l.4 .5 1.4 .9M352.7 188.5a14.5 14.5 0 0 0-5.8 11.6M353.9 191.3a6.2 6.2 0 0 1 7-2.2 6.6 6.6 0 0 1 2.1 7.4 13.6 13.6 0 0 1-7.5 9.8 4.2 4.2 0 0 1-5.6-4 14.4 14.4 0 0 1 4-11zM358.8 187.6v-29.7l-56.1 28.9v43.2l12.3-6.3M360.7 188.5a6.1 6.1 0 0 0-8.3 .2 14.4 14.4 0 0 0-5 14 4.4 4.4 0 0 0 2.1 2.6l2.2 1.1M363.2 193.7a5 5 0 0 0-3.9-5.6 9.6 9.6 0 0 0-7.9 5.6 12.5 12.5 0 0 0-1.6 10.5 4.3 4.3 0 0 0 6.8 1.7l1.1-.7M363.2 193.7v.3"/>
<path d="M98.3 203.8a2.63 2.63 0 0 0 3.3 0M109.7 209.5a2.63 2.63 0 0 0 3.3 0M115.6 212.9a3.2 3.2 0 0 0-1.5 3M117 212.7l5.9 2.9M117 212.7a2.84 2.84 0 0 0-2.9 3.3l.4 .9 .3 .2 5.8 3M127.3 215a3.2 3.2 0 0 0-4.8 1 6.5 6.5 0 0 0-1.5 6.6l.4 .5 1.4 .9M128.5 213.9a14.6 14.6 0 0 0-5.8 11.7M129.7 216.8a6.2 6.2 0 0 1 7-2.2 6.6 6.6 0 0 1 2.1 7.4 13.6 13.6 0 0 1-7.5 9.8 4.2 4.2 0 0 1-5.7-4.1 14.4 14.4 0 0 1 4.1-10.9zM136.5 214a6.1 6.1 0 0 0-5.6-1.3 14 14 0 0 0-7.7 15.5 4.4 4.4 0 0 0 2.1 2.6l2.3 1.1M139 219.5a5.1 5.1 0 0 0-3.9-5.9 9.6 9.6 0 0 0-7.9 5.6 12.5 12.5 0 0 0-1.6 10.4 4.3 4.3 0 0 0 6.8 1.8l.8-.6M174.1 201.4a5.1 5.1 0 0 0-3.9-5.9 9.6 9.6 0 0 0-7.9 5.6 12.5 12.5 0 0 0-1.7 10.5 4.3 4.3 0 0 0 6.8 1.7l1.1-.7M316.4 207.6a3.2 3.2 0 0 0-4.8 1 6.5 6.5 0 0 0-1.5 6.6l.4 .5 1.4 .8"/>
<path d="M317.7 206.5a14.6 14.6 0 0 0-5.9 11.7M318.8 209.4a6.2 6.2 0 0 1 7.1-2.2 6.6 6.6 0 0 1 2 7.3 13.6 13.6 0 0 1-7.4 9.9 4.2 4.2 0 0 1-5.7-4.1 14.4 14.4 0 0 1 4-10.9zM325.6 206.6a6.3 6.3 0 0 0-9.1 1 14.1 14.1 0 0 0-4.2 13.2 4.4 4.4 0 0 0 2.1 2.6l2.3 1.1M328.2 211.8a5 5 0 0 0-3.9-5.6 9.6 9.6 0 0 0-8 5.5 12.5 12.5 0 0 0-1.6 10.5 4.3 4.3 0 0 0 6.8 1.8l1.1-.7M328.2 211.8v.3M350 205.6l-23 11.8M133.5 230.7l-.3 .1"/>
<circle cx="289.6" cy="32.3" r=".77"/>
<circle cx="289.6" cy="32.3" r=".62"/>
<circle cx="329.3" cy="75.5" r=".87"/>
<circle cx="329.3" cy="75.5" r=".75"/>
<circle cx="329.3" cy="75.5" r=".88"/>
<circle cx="329.3" cy="75.5" r="1.75"/>
<circle cx="329.3" cy="75.5" r="2"/>
<circle cx="342.3" cy="79.5" r=".5"/>
<circle cx="345.8" cy="79.5" r="5"/>
<circle cx="349.3" cy="79.5" r=".46"/>
<circle cx="349.3" cy="79.5" r=".5"/>
<circle cx="362.3" cy="75.5" r=".87"/>
<circle cx="362.3" cy="75.5" r=".75"/>
<circle cx="362.3" cy="75.5" r=".88"/>
<circle cx="362.3" cy="75.5" r="1.75"/>
<circle cx="362.3" cy="75.5" r="2"/>
<circle cx="329.3" cy="83.5" r=".87"/>
<circle cx="329.3" cy="83.5" r=".75"/>
<circle cx="329.3" cy="83.5" r=".88"/>
<circle cx="329.3" cy="83.5" r="1.75"/>
<circle cx="329.3" cy="83.5" r="2"/>
<circle cx="362.3" cy="83.5" r=".87"/>
<circle cx="362.3" cy="83.5" r=".75"/>
<circle cx="362.3" cy="83.5" r=".88"/>
<circle cx="362.3" cy="83.5" r="1.75"/>
<circle cx="362.3" cy="83.5" r="2"/>
<circle cx="337.1" cy="103.2" r="3.8"/>
<circle cx="337.1" cy="103.2" r="4"/>
<circle cx="345.8" cy="109" r="2.85"/>
<circle cx="345.8" cy="109" r="3"/>
<circle cx="354.6" cy="103.2" r="3.8"/>
<circle cx="354.6" cy="103.2" r="4"/>
</g>
<g fill="#000" stroke="#000" stroke-width=".3">
<circle cx="261.8" cy="36.9" r=".24"/>
<circle cx="269.8" cy="36.9" r=".24"/>
<circle cx="343.8" cy="76.7" r=".24"/>
<circle cx="344.3" cy="82.9" r=".24"/>
<circle cx="121.7" cy="190.5" r=".24"/>
<circle cx="121.9" cy="190.4" r=".24"/>
<circle cx="122" cy="191.1" r=".24"/>
<circle cx="122.5" cy="190.8" r=".24"/>
<circle cx="123.1" cy="191" r=".24"/>
<circle cx="129.2" cy="188.5" r=".24"/>
<circle cx="129.8" cy="188.7" r=".24"/>
<circle cx="130.3" cy="189.1" r=".24"/>
<circle cx="130.3" cy="188.3" r=".24"/>
<circle cx="130.5" cy="188.4" r=".24"/>
<circle cx="132" cy="194.6" r=".24"/>
<circle cx="133.4" cy="193" r=".24"/>
<circle cx="315.4" cy="194.1" r=".24"/>
<circle cx="317.4" cy="191.7" r=".24"/>
<circle cx="317.6" cy="191.8" r=".24"/>
</g>
<circle cx="344.3" cy="82.9" r=".25" fill="#000"/>
<!-- layer: TitleBlock -->
<path d="M230 240.1h180v46.9h-180zM230 250h180M254 240.1v9.9M288 240.1v46.9M349 240.1v46.9M288 260.1h122M349 277.1h61M359 277.1v9.9M395 277.1v9.9" fill="none" stroke="#000" stroke-width=".36"/>
<!-- layer: BOM -->
<g fill="none" stroke="#000" stroke-width=".3">
<path d="M30.6 20.3h174.3v91.4h-174.3zM30.6 26.4h174.3M30.6 32.5h174.3M30.6 38.6h174.3M45.6 26.4v85.3M60.6 26.4v85.3M157.6 26.4v85.3M30.6 44.7h174.3M30.6 50.8h174.3M30.6 56.9h174.3M30.6 63h174.3M30.6 69.1h174.3"/>
<path d="M30.6 75.1h174.3M30.6 81.2h174.3M30.6 87.3h174.3M30.6 93.4h174.3M30.6 99.5h174.3M30.6 105.6h174.3M246 131.3l41.7 17.5M319.2 136.7l-.5 26.2M345.9 137.9l.1 10.1M57.7 158.5l19.9 4M91.7 145.4l3.3 26.4M116.4 145.5l14.2 19.5"/>
<path d="M138.9 144l1.7 27M191.9 155.5l-27.5 9.9M228.9 154l32.8 8.6M384.9 163.7l-22.6 2.7M80.6 192.4l-6.7 23.1M189.4 183.4l-48.9 8.3M134.2 234.1l3.9 19.4"/>
<circle cx="90.9" cy="139.1" r="6.3"/>
<circle cx="138.5" cy="137.8" r="6.3"/>
<circle cx="240.3" cy="128.9" r="6.3"/>
<circle cx="319.4" cy="130.5" r="6.3"/>
<circle cx="345.9" cy="131.7" r="6.3"/>
<circle cx="51.6" cy="157.2" r="6.3"/>
<circle cx="112.7" cy="140.5" r="6.3"/>
<circle cx="197.8" cy="153.4" r="6.3"/>
<circle cx="222.8" cy="152.4" r="6.3"/>
<circle cx="391.1" cy="162.9" r="6.3"/>
<circle cx="195.6" cy="182.3" r="6.3"/>
<circle cx="72.1" cy="221.5" r="6.3"/>
<circle cx="139.4" cy="259.6" r="6.3"/>
</g>
<g fill="#000" stroke="#000" stroke-width=".3">
<path d="M287.9 148.3l3 1.9-3.5-.8zM345.4 148h1.2l-.6 3.5zM77.7 161.9l3.3 1.3-3.5-.1zM94.4 171.9l1.1-.2-.1 3.6zM130.2 165.3l.9-.7 1.6 3.2zM140 171.1l1.2-.1-.4 3.5zM161.1 166.6l3.2-1.8 .3 1.1zM261.8 162l3.3 1.5-3.5-.3zM318.2 162.9h1.1l-.6 3.5zM358.8 166.8l3.4-1 .2 1.2zM81.6 189.1l-.4 3.5-1.1-.3zM137.1 192.3l3.3-1.1 .2 1.1z"/>
<path d="M133.5 230.7l1.2 3.3-1.1 .2z"/>
</g>
<!-- layer: Border -->
<g fill="none" stroke="#000" stroke-width=".3">
<path d="M20 10.1h390v276.9h-390zM65 5.1v5M115 5.1v5M165 5.1v5M215 5.1v10M265 5.1v5M315 5.1v5M365 5.1v5M15 52.9h5M410 52.9h5M15 100.7h5M410 100.7h5"/>
<path d="M15 148.6h10M405 148.6h10M15 196.4h5M410 196.4h5M15 244.2h5M410 244.2h5M65 287v5M115 287v5M165 287v5M215 282.1v9.9M265 287v5M315 287v5"/>
<path d="M365 287v5"/>
</g>
<g font-size="7">
<text x="238.6" y="131.4">1</text>
<text x="317.5" y="133">4</text>
<text x="344" y="134.1">3</text>
<text x="89" y="141.6">6</text>
<text x="109" y="143">11</text>
<text x="134.5" y="140.3">12</text>
<text x="195.8" y="155.9">7</text>
<text x="220.9" y="154.9">2</text>
<text x="49.7" y="159.7">8</text>
<text x="389.1" y="165.4">5</text>
<text x="191.5" y="184.8">13</text>
<text x="70.2" y="224">9</text>
<text x="135.3" y="262.1">10</text>
<text x="289" y="270.6">Assembly</text>
</g>
<g font-size="4.9">
<text x="289" y="248.5">Seed Mint</text>
<text x="329" y="248.5">29.06.21</text>
<text x="399.1" y="285.7">1/1</text>
</g>
<g font-size="3.5">
<text x="39" y="8.8">1</text>
<text x="89" y="8.8">2</text>
<text x="139" y="8.8">3</text>
<text x="189" y="8.8">4</text>
<text x="239" y="8.8">5</text>
<text x="289" y="8.8">6</text>
<text x="339" y="8.8">7</text>
<text x="389" y="8.8">8</text>
<text x="16.3" y="30.2">A</text>
<text x="411.3" y="30.2">A</text>
<text x="16.3" y="78">B</text>
<text x="411.3" y="78">B</text>
<text x="16.2" y="125.9">C</text>
<text x="411.2" y="125.9">C</text>
<text x="16.2" y="173.7">D</text>
<text x="411.2" y="173.7">D</text>
<text x="16.3" y="221.6">E</text>
<text x="411.3" y="221.6">E</text>
<text x="16.4" y="269.4">F</text>
<text x="411.4" y="269.4">F</text>
<text x="39" y="290.8">1</text>
<text x="89" y="290.8">2</text>
<text x="139" y="290.8">3</text>
<text x="189" y="290.8">4</text>
<text x="239" y="290.8">5</text>
<text x="289" y="290.8">6</text>
<text x="339" y="290.8">7</text>
<text x="389" y="290.8">8</text>
</g>
<g font-size="3.2">
<text x="111.4" y="24.5">Teileliste</text>
<text x="32" y="30.6">Element</text>
<text x="50" y="30.6">Anz.</text>
<text x="98" y="30.6">Bauteilnummer</text>
<text x="175.5" y="30.6">Material</text>
<text x="37.3" y="36.3">1</text>
<text x="52.3" y="36.3">1</text>
<text x="61.8" y="36.3">Base</text>
<text x="158.9" y="36.4">Stahl, hochfest, niedrig legiert</text>
<text x="37.2" y="42.4">2</text>
<text x="52.3" y="42.4">1</text>
<text x="61.9" y="42.4">Slider</text>
<text x="158.8" y="42.4">Messing</text>
<text x="37.2" y="48.5">3</text>
<text x="52.3" y="48.5">1</text>
<text x="61.8" y="48.5">Retainer</text>
<text x="158.8" y="48.5">Messing</text>
<text x="37.2" y="54.6">4</text>
<text x="52.3" y="54.6">1</text>
<text x="61.9" y="54.6">Guide</text>
<text x="158.9" y="54.6">Stahl, hochfest, niedrig legiert</text>
<text x="37.2" y="60.7">5</text>
<text x="52.3" y="60.7">1</text>
<text x="61.8" y="60.7">Faceplate</text>
<text x="158.8" y="60.7">Messing</text>
<text x="37.2" y="66.8">6</text>
<text x="52.3" y="66.8">1</text>
<text x="61.8" y="66.8">Parallel pin ISO 8734 3m6x12 Blank</text>
<text x="158.9" y="66.8">Stahl</text>
<text x="37.2" y="72.9">7</text>
<text x="52.2" y="72.9">4</text>
<text x="61.9" y="72.9">Cylinder head screw DIN 912 M4x20</text>
<text x="158.8" y="72.9">Edelstahl 316L</text>
<text x="37.2" y="79">8</text>
<text x="52.3" y="79">1</text>
<text x="61.8" y="79">High knurled screw M3 (thread shortened)</text>
<text x="159" y="79">Zink</text>
<text x="37.2" y="85.1">9</text>
<text x="52.2" y="85.1">2</text>
<text x="61.8" y="85.1">Flat knurled stew M4x10</text>
<text x="159" y="85.1">Zink</text>
<text x="36.2" y="91.2">10</text>
<text x="52.2" y="91.2">2</text>
<text x="61.8" y="91.2">High knurled screw M5x12</text>
<text x="159" y="91.2">Zink</text>
<text x="36.4" y="97.3">11</text>
<text x="52.2" y="97.3">2</text>
<text x="61.8" y="97.3">Parallel pin ISO 8734 2m6x20 Blank</text>
<text x="158.9" y="97.3">Stahl</text>
<text x="36.2" y="103.4">12</text>
<text x="52.3" y="103.4">1</text>
<text x="61.9" y="103.4">Spring plunger with thread locking GN 615.3-M3-K-PFB</text>
<text x="158.9" y="103.4">Stahl</text>
<text x="36.2" y="109.5">13</text>
<text x="52.3" y="109.5">1</text>
<text x="62" y="109.5">Washer DIN 9021 6.4 A2</text>
<text x="158.9" y="109.5">Stahl</text>
</g>
<g font-size="2.5">
<text x="231" y="242.9">Dept.</text>
<text x="255" y="242.9">Technical reference</text>
<text x="289" y="242.9">Created by</text>
<text x="350" y="242.9">Approved by</text>
<text x="289" y="252.8">Document type</text>
<text x="350" y="252.8">Document status</text>
<text x="289" y="262.9">Title</text>
<text x="350" y="262.9">DWG No.</text>
<text x="350" y="279.9">Rev.</text>
<text x="360" y="279.9">Date of issue</text>
<text x="396" y="279.9">Sheet</text>
</g>
</svg>
